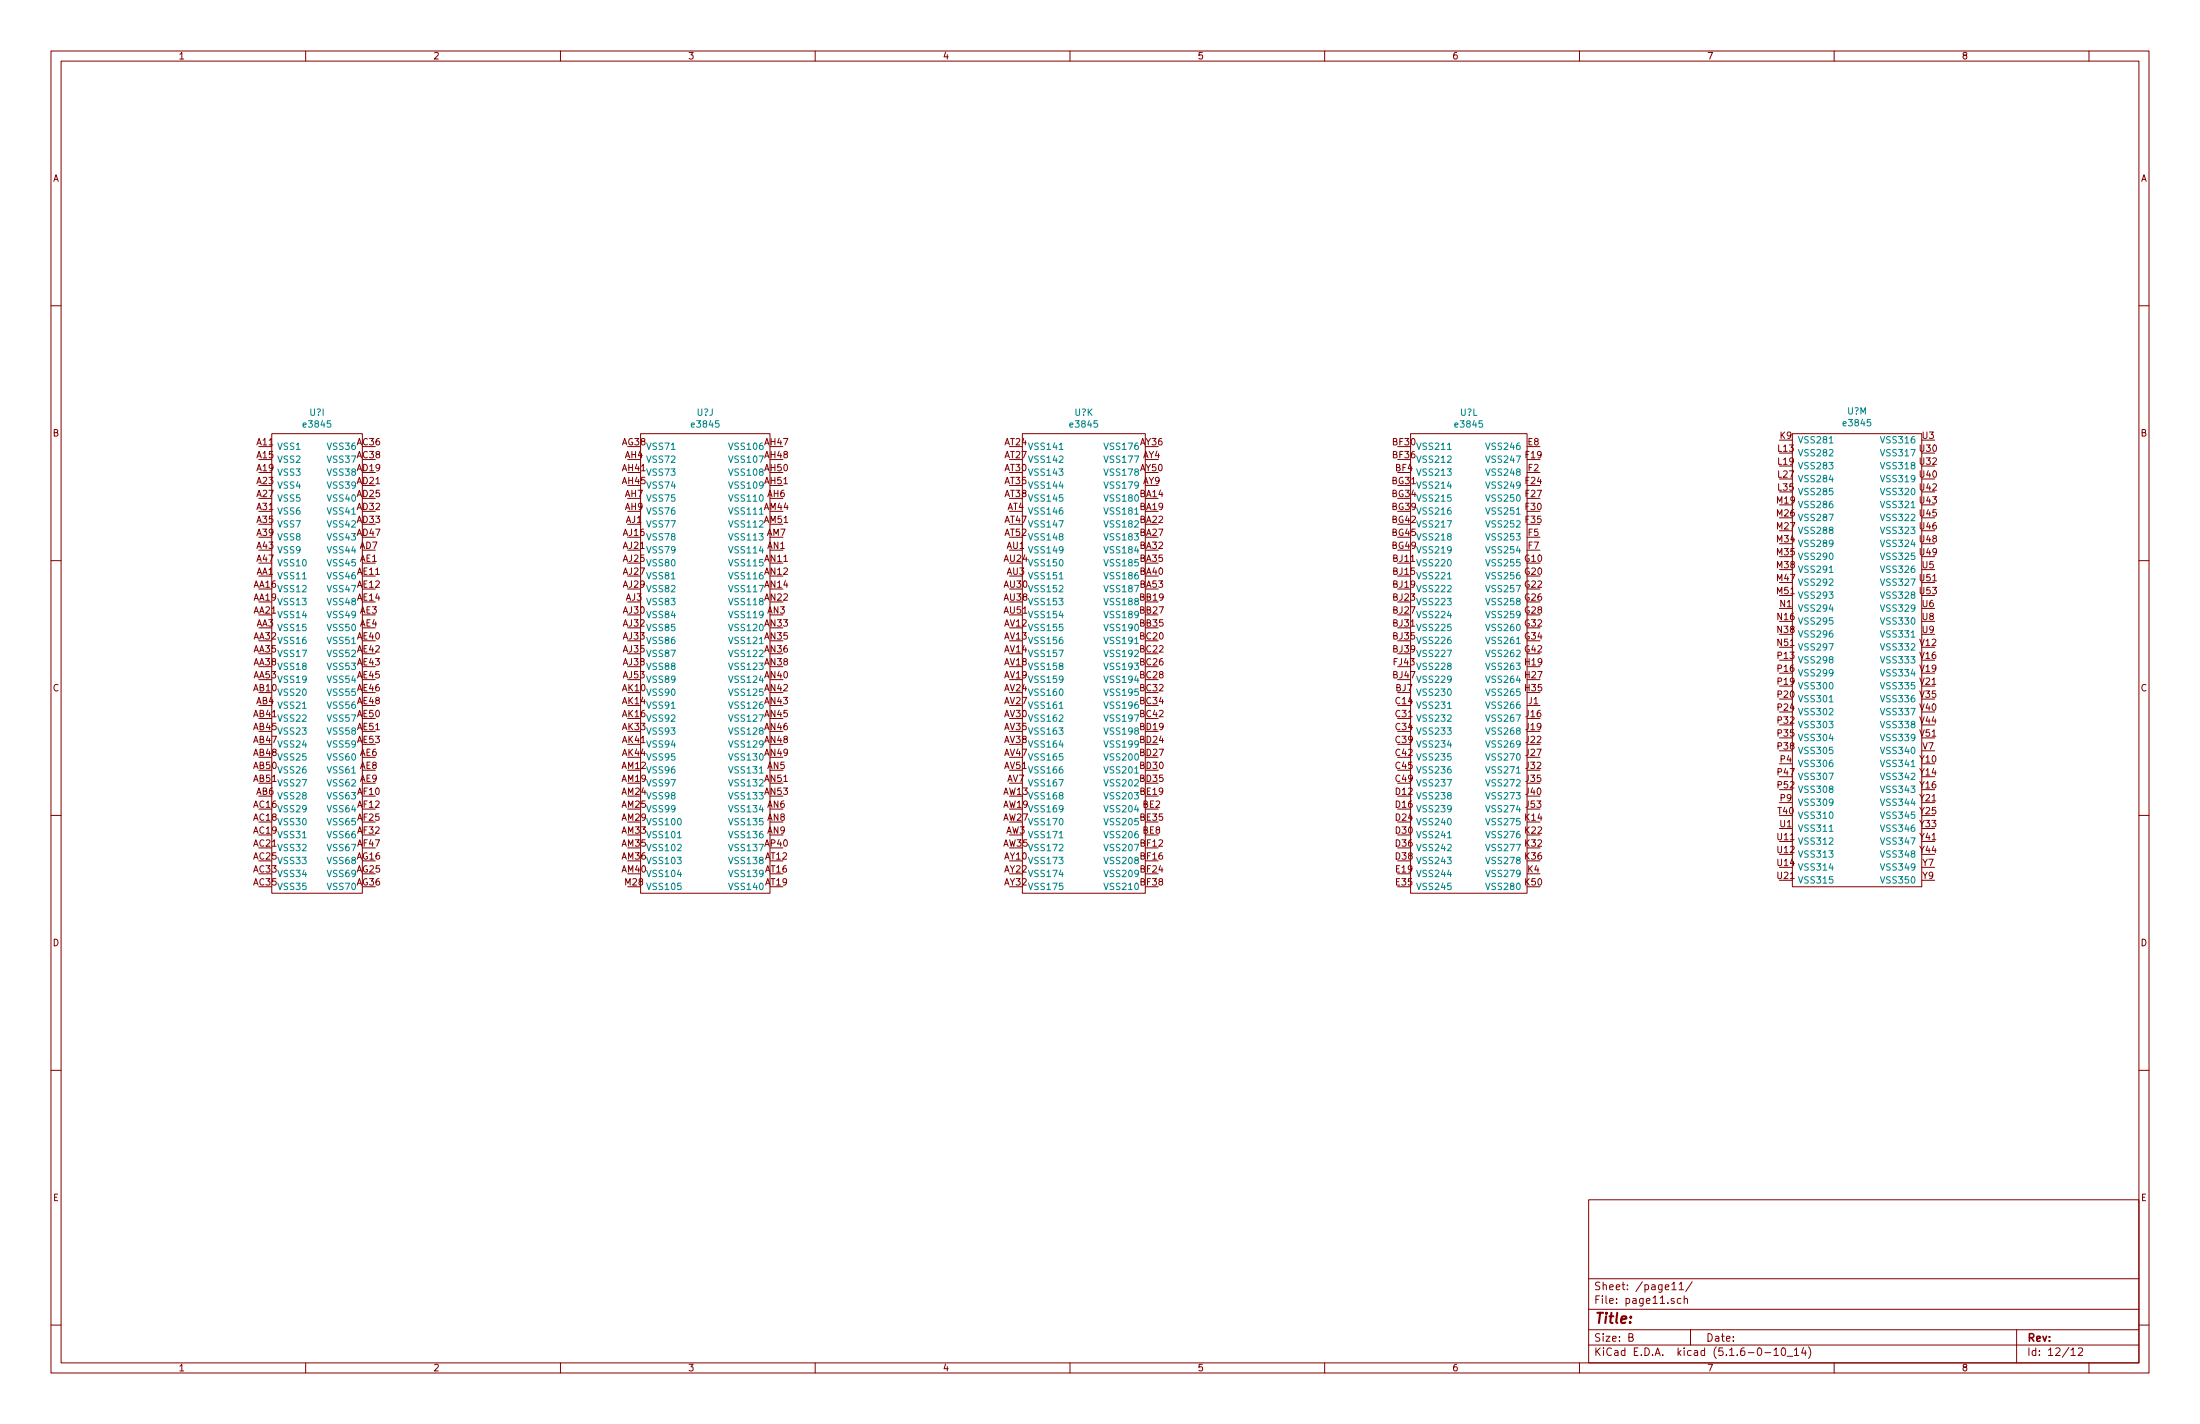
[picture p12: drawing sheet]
<svg xmlns="http://www.w3.org/2000/svg" width="432mm" height="279mm" viewBox="0 0 432 279" stroke-linecap="round" stroke-linejoin="round" font-family="sans-serif">
<g fill="none" stroke="#840000" stroke-width=".2">
<path d="M10 10h411.8v259.4h-411.8zM12 12h407.8v255.4h-407.8zM60 10v2M110 10v2M160 10v2M210 10v2M260 10v2M310 10v2M360 10v2M410 10v2M10 60h2M419.8 60h2"/>
<path d="M53.3 85.1h17.8v90.2h-17.8zM125.7 85.1h25.4v90.2h-25.4zM200.7 85.1h24.1v90.2h-24.1zM276.9 85.1h22.8v90.2h-22.8zM351.8 85.1h25.4v88.9h-25.4zM10 110h2M419.8 110h2M299.7 138.4h2.6M10 160h2M419.8 160h2M10 210h2M419.8 210h2"/>
<path d="M311.8 235.4h108v32h-108zM10 260h2M311.8 256.9h108M311.8 250.9h108M328.1 252l.5-.4v1.5M328.1 253.1h.9M329.6 252l.4-.4v1.5M329.6 253.1h.8M329.9 254.8h-.4l-.3 .2 .1 .6 .2 .2 .4-.1M330.6 254.9v-.1a.37 .37 0 0 1 .6 .2v.8M330.6 254.3v1.5M332.1 251.5l-1.2 1.9"/>
<path d="M419.8 260h2M60 267.4v2M110 267.4v2M160 267.4v2M210 267.4v2M260 267.4v2M310 267.4v2M311.8 263.9h108M311.8 260.9h108M319.7 262.4l.7-.1 .1-.2-.1-.4h-.7v1.5h.6l.2-.2 .1-.3-.4-.3M331.8 260.9v3M346.4 265.4h1.1"/>
<path d="M348.2 264.9l.4-.4v1.5M348.2 266h.8M349.8 264.6l.2-.1a.85 .85 0 0 1 .1 1.5 .79 .79 0 0 1-.3-1.4zM350.7 266.1h1.2M352.2 264.9l.4-.4v1.5M352.2 266h.8M354 264.4l-.4 1.1h.9M354.3 265v1M355 264.3a1.71 1.71 0 0 1 0 2.2M360 267.4v2M395.8 260.9v6.5M406.5 264.9l.4-.4v1.5"/>
<path d="M406.5 266h.8M407.9 264.6l.6-.1 .2 .1 .1 .3-1 1.1h1M410 267.4v2"/>
</g>
<g fill="none" stroke="#008484" stroke-width=".2">
<path d="M143 86.9l.4 1.3 .5-1.3M143 89.5l.4 1.2 .5-1.2M143 92l.4 1.3 .5-1.3M143 94.5l.4 1.3 .5-1.3M143 97.1l.4 1.2 .5-1.2M143 99.6l.4 1.3 .5-1.3M207.9 88.2h.7M216.7 86.9l.4 1.3 .4-1.3M216.7 89.5l.4 1.2 .4-1.2M216.7 92l.4 1.3 .4-1.3M216.7 94.5l.4 1.3 .4-1.3M216.7 97.1l.4 1.2 .4-1.2"/>
<path d="M216.7 99.6l.4 1.3 .4-1.3M284.1 88.2h.7M291.6 86.9l.4 1.3 .5-1.3M291.6 89.5l.4 1.2 .5-1.2M291.6 92l.4 1.3 .5-1.3M291.6 94.5l.4 1.3 .5-1.3M291.6 97.1l.4 1.2 .5-1.2M291.6 99.6l.4 1.3 .5-1.3M359 86.9h.8M369.1 85.6l.4 1.3 .4-1.3M369.1 88.2l.4 1.3 .4-1.3M369.1 90.7l.4 1.3 .4-1.3"/>
<path d="M369.1 93.3l.4 1.2 .4-1.2M369.1 95.8l.4 1.3 .4-1.3M369.1 98.3l.4 1.3 .4-1.3M143 102.2l.4 1.2 .5-1.2M143 104.7l.4 1.3 .5-1.3M143 107.2l.4 1.3 .5-1.3M143 109.8l.4 1.2 .5-1.2M143 112.3l.4 1.3 .5-1.3M143 114.9l.4 1.2 .5-1.2M143 117.4l.4 1.3 .5-1.3M143 119.9l.4 1.3 .5-1.3M207.9 113.6h.7"/>
<path d="M216.7 102.2l.4 1.2 .4-1.2M216.7 104.7l.4 1.3 .4-1.3M216.7 107.2l.4 1.3 .4-1.3M216.7 109.8l.4 1.2 .4-1.2M216.7 112.3l.4 1.3 .4-1.3M216.7 114.9l.4 1.2 .4-1.2M216.7 117.4l.4 1.3 .4-1.3M216.7 119.9l.4 1.3 .4-1.3M284.1 113.6h.7M291.6 102.2l.4 1.2 .5-1.2M291.6 104.7l.4 1.3 .5-1.3M291.6 107.2l.4 1.3 .5-1.3"/>
<path d="M291.6 109.8l.4 1.2 .5-1.2M291.6 112.3l.4 1.3 .5-1.3M291.6 114.9l.4 1.2 .5-1.2M291.6 117.4l.4 1.3 .5-1.3M291.6 119.9l.4 1.3 .5-1.3M359 112.3h.8M369.1 100.9l.4 1.3 .4-1.3M369.1 103.4l.4 1.3 .4-1.3M369.1 106l.4 1.2 .4-1.2M369.1 108.5l.4 1.3 .4-1.3M369.1 111l.4 1.3 .4-1.3M369.1 113.6l.4 1.3 .4-1.3"/>
<path d="M369.1 116.1l.4 1.3 .4-1.3M369.1 118.7l.4 1.2 .4-1.2M143 122.5l.4 1.2 .5-1.2M143 125l.4 1.3 .5-1.3M143 127.6l.4 1.2 .5-1.2M143 130.1l.4 1.3 .5-1.3M143 132.6l.4 1.3 .5-1.3M143 135.2l.4 1.2 .5-1.2M143 137.7l.4 1.3 .5-1.3M207.9 139h.7M216.7 122.5l.4 1.2 .4-1.2M216.7 125l.4 1.3 .4-1.3"/>
<path d="M216.7 127.6l.4 1.2 .4-1.2M216.7 130.1l.4 1.3 .4-1.3M216.7 132.6l.4 1.3 .4-1.3M216.7 135.2l.4 1.2 .4-1.2M216.7 137.7l.4 1.3 .4-1.3M284.1 139h.7M291.6 122.5l.4 1.2 .5-1.2M291.6 125l.4 1.3 .5-1.3M291.6 127.6l.4 1.2 .5-1.2M291.6 130.1l.4 1.3 .5-1.3M291.6 132.6l.4 1.3 .5-1.3M291.6 135.2l.4 1.2 .5-1.2"/>
<path d="M291.6 137.7l.4 1.3 .5-1.3M359 137.7h.8M369.1 121.2l.4 1.3 .4-1.3M369.1 123.7l.4 1.3 .4-1.3M369.1 126.3l.4 1.3 .4-1.3M369.1 128.8l.4 1.3 .4-1.3M369.1 131.4l.4 1.2 .4-1.2M369.1 133.9l.4 1.3 .4-1.3M369.1 136.4l.4 1.3 .4-1.3M369.1 139l.4 1.3 .4-1.3M143 140.3l.4 1.2 .5-1.2M143 142.8l.4 1.3 .5-1.3"/>
<path d="M143 145.3l.4 1.3 .5-1.3M143 147.9l.4 1.2 .5-1.2M143 150.4l.4 1.3 .5-1.3M143 153l.4 1.2 .5-1.2M143 155.5l.4 1.3 .5-1.3M143 158l.4 1.3 .5-1.3M216.7 140.3l.4 1.2 .4-1.2M216.7 142.8l.4 1.3 .4-1.3M216.7 145.3l.4 1.3 .4-1.3M216.7 147.9l.4 1.2 .4-1.2M216.7 150.4l.4 1.3 .4-1.3M216.7 153l.4 1.2 .4-1.2"/>
<path d="M216.7 155.5l.4 1.3 .4-1.3M216.7 158l.4 1.3 .4-1.3M291.6 140.3l.4 1.2 .5-1.2M291.6 142.8l.4 1.3 .5-1.3M291.6 145.3l.4 1.3 .5-1.3M291.6 147.9l.4 1.2 .5-1.2M291.6 150.4l.4 1.3 .5-1.3M291.6 153l.4 1.2 .5-1.2M291.6 155.5l.4 1.3 .5-1.3M291.6 158l.4 1.3 .5-1.3M369.1 141.5l.4 1.3 .4-1.3M369.1 144.1l.4 1.2 .4-1.2"/>
<path d="M369.1 146.6l.4 1.3 .4-1.3M369.1 149.1l.4 1.3 .4-1.3M369.1 151.7l.4 1.3 .4-1.3M369.1 154.2l.4 1.3 .4-1.3M369.1 156.8l.4 1.2 .4-1.2M369.1 159.3l.4 1.3 .4-1.3M133 164.4h.7M143 160.6l.4 1.2 .5-1.2M143 163.1l.4 1.3 .5-1.3M143 165.7l.4 1.2 .5-1.2M143 168.2l.4 1.3 .5-1.3M143 170.7l.4 1.3 .5-1.3"/>
<path d="M143 173.3l.4 1.2 .5-1.2M207.9 164.4h.7M216.7 160.6l.4 1.2 .4-1.2M216.7 163.1l.4 1.3 .4-1.3M216.7 165.7l.4 1.2 .4-1.2M216.7 168.2l.4 1.3 .4-1.3M216.7 170.7l.4 1.3 .4-1.3M216.7 173.3l.4 1.2 .4-1.2M284.1 164.4h.7M291.6 160.6l.4 1.2 .5-1.2M291.6 163.1l.4 1.3 .5-1.3M291.6 165.7l.4 1.2 .5-1.2"/>
<path d="M291.6 168.2l.4 1.3 .5-1.3M291.6 170.7l.4 1.3 .5-1.3M291.6 173.3l.4 1.2 .5-1.2M359 163.1h.8M369.1 161.8l.4 1.3 .4-1.3M369.1 164.4l.4 1.3 .4-1.3M369.1 166.9l.4 1.3 .4-1.3M369.1 169.5l.4 1.2 .4-1.2M369.1 172l.4 1.3 .4-1.3"/>
</g>
<text font-size="2.8" fill="#840000" x="312.8" y="259.7">Title:</text>
<g font-size="2.1" fill="#840000">
<text x="312.8" y="255.8">File: page11.sch</text>
<text x="312.8" y="253.1">Sheet: /page11/</text>
<text x="312.8" y="263.2">Size: B</text>
<text x="334.8" y="263.2">Date:</text>
<text x="397.8" y="263.2">Rev:</text>
<text x="312.8" y="266">KiCad E.D.A. kicad (5.1.6-0-10_14)</text>
<text x="397.8" y="266">Id: 12/12</text>
</g>
<g font-size="1.8" fill="#840000">
<text x="35" y="11.6">1</text>
<text x="85" y="11.6">2</text>
<text x="135" y="11.6">3</text>
<text x="185" y="11.6">4</text>
<text x="235" y="11.6">5</text>
<text x="285" y="11.6">6</text>
<text x="335" y="11.6">7</text>
<text x="385" y="11.6">8</text>
<text x="10.4" y="35.6">A</text>
<text x="420.2" y="35.6">A</text>
<text x="10.4" y="85.6">B</text>
<text x="50.4" y="87.4">A11</text>
<text x="50.4" y="89.9">A15</text>
<text x="70.1" y="87.4">AC36</text>
<text x="70.1" y="89.9">AC38</text>
<text x="122.1" y="87.4">AG38</text>
<text x="122.7" y="89.9">AH4</text>
<text x="150.1" y="87.4">AH47</text>
<text x="150.1" y="89.9">AH48</text>
<text x="197.2" y="87.4">AT24</text>
<text x="197.2" y="89.9">AT27</text>
<text x="223.9" y="87.4">AY36</text>
<text x="224.4" y="89.9">AY4</text>
<text x="273.4" y="87.4">BF30</text>
<text x="273.4" y="89.9">BF36</text>
<text x="299.5" y="89.9">F19</text>
<text x="299.9" y="87.4">E8</text>
<text x="349" y="88.6">L13</text>
<text x="349.4" y="86.1">K9</text>
<text x="376.8" y="88.6">U30</text>
<text x="377.3" y="86.1">U3</text>
<text x="420.2" y="85.6">B</text>
<text x="50.4" y="92.5">A19</text>
<text x="50.4" y="95">A23</text>
<text x="70.1" y="92.5">AD19</text>
<text x="70.1" y="95">AD21</text>
<text x="122.2" y="92.5">AH41</text>
<text x="122.2" y="95">AH45</text>
<text x="150.1" y="92.5">AH50</text>
<text x="150.1" y="95">AH51</text>
<text x="197.2" y="92.5">AT30</text>
<text x="197.2" y="95">AT35</text>
<text x="223.9" y="92.5">AY50</text>
<text x="224.4" y="95">AY9</text>
<text x="273.3" y="95">BG31</text>
<text x="273.9" y="92.5">BF4</text>
<text x="299.5" y="95">F24</text>
<text x="300" y="92.5">F2</text>
<text x="349" y="91.2">L19</text>
<text x="349" y="93.7">L27</text>
<text x="376.8" y="91.2">U32</text>
<text x="376.8" y="93.7">U40</text>
<text x="50.4" y="97.5">A27</text>
<text x="50.4" y="100.1">A31</text>
<text x="70.1" y="97.5">AD25</text>
<text x="70.1" y="100.1">AD32</text>
<text x="122.7" y="97.5">AH7</text>
<text x="122.7" y="100.1">AH9</text>
<text x="150" y="100.1">AM44</text>
<text x="150.6" y="97.5">AH6</text>
<text x="197.2" y="97.5">AT38</text>
<text x="197.7" y="100.1">AT4</text>
<text x="223.8" y="97.5">BA14</text>
<text x="223.8" y="100.1">BA19</text>
<text x="273.3" y="97.5">BG34</text>
<text x="273.3" y="100.1">BG39</text>
<text x="299.5" y="97.5">F27</text>
<text x="299.5" y="100.1">F30</text>
<text x="348.8" y="98.8">M19</text>
<text x="348.8" y="101.3">M26</text>
<text x="349" y="96.3">L35</text>
<text x="376.8" y="96.3">U42</text>
<text x="376.8" y="98.8">U43</text>
<text x="376.8" y="101.3">U45</text>
<text x="50.4" y="102.6">A35</text>
<text x="50.4" y="105.2">A39</text>
<text x="50.4" y="107.7">A43</text>
<text x="70.1" y="102.6">AD33</text>
<text x="70.1" y="105.2">AD47</text>
<text x="70.6" y="107.7">AD7</text>
<text x="122.4" y="105.2">AJ16</text>
<text x="122.4" y="107.7">AJ21</text>
<text x="122.8" y="102.6">AJ1</text>
<text x="150" y="102.6">AM51</text>
<text x="150.5" y="105.2">AM7</text>
<text x="150.6" y="107.7">AN1</text>
<text x="197.2" y="102.6">AT47</text>
<text x="197.2" y="105.2">AT52</text>
<text x="197.6" y="107.7">AU1</text>
<text x="223.8" y="102.6">BA22</text>
<text x="223.8" y="105.2">BA27</text>
<text x="223.8" y="107.7">BA32</text>
<text x="273.3" y="102.6">BG42</text>
<text x="273.3" y="105.2">BG45</text>
<text x="273.3" y="107.7">BG49</text>
<text x="299.5" y="102.6">F35</text>
<text x="300" y="105.2">F5</text>
<text x="300" y="107.7">F7</text>
<text x="348.8" y="103.9">M27</text>
<text x="348.8" y="106.4">M34</text>
<text x="376.8" y="103.9">U46</text>
<text x="376.8" y="106.4">U48</text>
<text x="50.3" y="112.8">AA1</text>
<text x="50.4" y="110.2">A47</text>
<text x="70.2" y="112.8">AE11</text>
<text x="70.7" y="110.2">AE1</text>
<text x="122.4" y="110.2">AJ25</text>
<text x="122.4" y="112.8">AJ27</text>
<text x="150.1" y="110.2">AN11</text>
<text x="150.1" y="112.8">AN12</text>
<text x="197.1" y="110.2">AU24</text>
<text x="197.6" y="112.8">AU3</text>
<text x="223.8" y="110.2">BA35</text>
<text x="223.8" y="112.8">BA40</text>
<text x="273.5" y="110.2">BJ11</text>
<text x="273.5" y="112.8">BJ15</text>
<text x="299.3" y="110.2">G10</text>
<text x="299.3" y="112.8">G20</text>
<text x="348.8" y="109">M35</text>
<text x="348.8" y="111.5">M38</text>
<text x="376.8" y="109">U49</text>
<text x="377.3" y="111.5">U5</text>
<text x="49.8" y="115.3">AA16</text>
<text x="49.8" y="117.9">AA19</text>
<text x="70.2" y="115.3">AE12</text>
<text x="70.2" y="117.9">AE14</text>
<text x="122.4" y="115.3">AJ29</text>
<text x="122.8" y="117.9">AJ3</text>
<text x="150.1" y="115.3">AN14</text>
<text x="150.1" y="117.9">AN22</text>
<text x="197.1" y="115.3">AU30</text>
<text x="197.1" y="117.9">AU38</text>
<text x="223.8" y="115.3">BA53</text>
<text x="223.8" y="117.9">BB19</text>
<text x="273.5" y="115.3">BJ19</text>
<text x="273.5" y="117.9">BJ23</text>
<text x="299.3" y="115.3">G22</text>
<text x="299.3" y="117.9">G26</text>
<text x="348.8" y="114">M47</text>
<text x="348.8" y="116.6">M51</text>
<text x="349.4" y="119.1">N1</text>
<text x="376.8" y="114">U51</text>
<text x="376.8" y="116.6">U53</text>
<text x="377.3" y="119.1">U6</text>
<text x="49.8" y="120.4">AA21</text>
<text x="49.8" y="125.5">AA32</text>
<text x="50.3" y="122.9">AA3</text>
<text x="70.2" y="125.5">AE40</text>
<text x="70.7" y="120.4">AE3</text>
<text x="70.7" y="122.9">AE4</text>
<text x="122.4" y="120.4">AJ30</text>
<text x="122.4" y="122.9">AJ32</text>
<text x="122.4" y="125.5">AJ33</text>
<text x="150.1" y="122.9">AN33</text>
<text x="150.1" y="125.5">AN35</text>
<text x="150.6" y="120.4">AN3</text>
<text x="197.1" y="120.4">AU51</text>
<text x="197.2" y="122.9">AV12</text>
<text x="197.2" y="125.5">AV13</text>
<text x="223.8" y="120.4">BB27</text>
<text x="223.8" y="122.9">BB35</text>
<text x="223.8" y="125.5">BC20</text>
<text x="273.5" y="120.4">BJ27</text>
<text x="273.5" y="122.9">BJ31</text>
<text x="273.5" y="125.5">BJ35</text>
<text x="299.3" y="120.4">G28</text>
<text x="299.3" y="122.9">G32</text>
<text x="299.3" y="125.5">G34</text>
<text x="348.9" y="121.7">N16</text>
<text x="348.9" y="124.2">N38</text>
<text x="377.3" y="121.7">U8</text>
<text x="377.3" y="124.2">U9</text>
<text x="49.8" y="128">AA35</text>
<text x="49.8" y="130.6">AA38</text>
<text x="70.2" y="128">AE42</text>
<text x="70.2" y="130.6">AE43</text>
<text x="122.4" y="128">AJ35</text>
<text x="122.4" y="130.6">AJ38</text>
<text x="150.1" y="128">AN36</text>
<text x="150.1" y="130.6">AN38</text>
<text x="197.2" y="128">AV14</text>
<text x="197.2" y="130.6">AV18</text>
<text x="223.8" y="128">BC22</text>
<text x="223.8" y="130.6">BC26</text>
<text x="273.5" y="128">BJ39</text>
<text x="273.6" y="130.6">FJ43</text>
<text x="299.3" y="128">G42</text>
<text x="299.4" y="130.6">H19</text>
<text x="348.9" y="126.7">N51</text>
<text x="348.9" y="129.3">P13</text>
<text x="348.9" y="131.8">P16</text>
<text x="376.9" y="126.7">V12</text>
<text x="376.9" y="129.3">V16</text>
<text x="376.9" y="131.8">V19</text>
<text x="10.4" y="135.6">C</text>
<text x="49.8" y="133.1">AA53</text>
<text x="49.8" y="135.6">AB10</text>
<text x="70.2" y="133.1">AE45</text>
<text x="70.2" y="135.6">AE46</text>
<text x="122.2" y="135.6">AK10</text>
<text x="122.4" y="133.1">AJ53</text>
<text x="150.1" y="133.1">AN40</text>
<text x="150.1" y="135.6">AN42</text>
<text x="197.2" y="133.1">AV19</text>
<text x="197.2" y="135.6">AV24</text>
<text x="223.8" y="133.1">BC28</text>
<text x="223.8" y="135.6">BC32</text>
<text x="273.5" y="133.1">BJ47</text>
<text x="274" y="135.6">BJ7</text>
<text x="299.4" y="133.1">H27</text>
<text x="299.4" y="135.6">H35</text>
<text x="348.9" y="134.4">P19</text>
<text x="348.9" y="136.9">P20</text>
<text x="376.9" y="134.4">V21</text>
<text x="376.9" y="136.9">V35</text>
<text x="420.2" y="135.6">C</text>
<text x="49.8" y="140.7">AB41</text>
<text x="49.8" y="143.3">AB45</text>
<text x="50.3" y="138.2">AB4</text>
<text x="70.2" y="138.2">AE48</text>
<text x="70.2" y="140.7">AE50</text>
<text x="70.2" y="143.3">AE51</text>
<text x="122.2" y="138.2">AK14</text>
<text x="122.2" y="140.7">AK16</text>
<text x="122.2" y="143.3">AK33</text>
<text x="150.1" y="138.2">AN43</text>
<text x="150.1" y="140.7">AN45</text>
<text x="150.1" y="143.3">AN46</text>
<text x="197.2" y="138.2">AV27</text>
<text x="197.2" y="140.7">AV30</text>
<text x="197.2" y="143.3">AV35</text>
<text x="223.8" y="138.2">BC34</text>
<text x="223.8" y="140.7">BC42</text>
<text x="223.8" y="143.3">BD19</text>
<text x="274" y="138.2">C14</text>
<text x="274" y="140.7">C31</text>
<text x="274" y="143.3">C34</text>
<text x="299.5" y="140.7">J16</text>
<text x="299.5" y="143.3">J19</text>
<text x="300" y="138.2">J1</text>
<text x="348.9" y="139.4">P24</text>
<text x="348.9" y="142">P32</text>
<text x="376.9" y="139.4">V40</text>
<text x="376.9" y="142">V44</text>
<text x="49.8" y="145.8">AB47</text>
<text x="49.8" y="148.3">AB48</text>
<text x="70.2" y="145.8">AE53</text>
<text x="70.7" y="148.3">AE6</text>
<text x="122.2" y="145.8">AK41</text>
<text x="122.2" y="148.3">AK44</text>
<text x="150.1" y="145.8">AN48</text>
<text x="150.1" y="148.3">AN49</text>
<text x="197.2" y="145.8">AV38</text>
<text x="197.2" y="148.3">AV47</text>
<text x="223.8" y="145.8">BD24</text>
<text x="223.8" y="148.3">BD27</text>
<text x="274" y="145.8">C39</text>
<text x="274" y="148.3">C42</text>
<text x="299.5" y="145.8">J22</text>
<text x="299.5" y="148.3">J27</text>
<text x="348.9" y="144.5">P35</text>
<text x="348.9" y="147.1">P38</text>
<text x="349.5" y="149.6">P4</text>
<text x="376.9" y="144.5">V51</text>
<text x="376.9" y="149.6">Y10</text>
<text x="377.4" y="147.1">V7</text>
<text x="49.8" y="150.9">AB50</text>
<text x="49.8" y="153.4">AB51</text>
<text x="50.3" y="156">AB6</text>
<text x="70.2" y="156">AF10</text>
<text x="70.7" y="150.9">AE8</text>
<text x="70.7" y="153.4">AE9</text>
<text x="122.1" y="150.9">AM12</text>
<text x="122.1" y="153.4">AM19</text>
<text x="122.1" y="156">AM24</text>
<text x="150.1" y="153.4">AN51</text>
<text x="150.1" y="156">AN53</text>
<text x="150.6" y="150.9">AN5</text>
<text x="197" y="156">AW13</text>
<text x="197.2" y="150.9">AV51</text>
<text x="197.7" y="153.4">AV7</text>
<text x="223.8" y="150.9">BD30</text>
<text x="223.8" y="153.4">BD35</text>
<text x="223.9" y="156">BE19</text>
<text x="274" y="150.9">C45</text>
<text x="274" y="153.4">C49</text>
<text x="274" y="156">D12</text>
<text x="299.5" y="150.9">J32</text>
<text x="299.5" y="153.4">J35</text>
<text x="299.5" y="156">J40</text>
<text x="348.9" y="152.1">P47</text>
<text x="348.9" y="154.7">P52</text>
<text x="376.9" y="152.1">Y14</text>
<text x="376.9" y="154.7">Y16</text>
<text x="49.8" y="158.5">AC16</text>
<text x="49.8" y="161">AC18</text>
<text x="70.2" y="158.5">AF12</text>
<text x="70.2" y="161">AF25</text>
<text x="122.1" y="158.5">AM25</text>
<text x="122.1" y="161">AM29</text>
<text x="150.6" y="158.5">AN6</text>
<text x="150.6" y="161">AN8</text>
<text x="197" y="158.5">AW19</text>
<text x="197" y="161">AW27</text>
<text x="223.9" y="161">BE35</text>
<text x="224.4" y="158.5">BE2</text>
<text x="274" y="158.5">D16</text>
<text x="274" y="161">D24</text>
<text x="299.4" y="161">K14</text>
<text x="299.5" y="158.5">J53</text>
<text x="349" y="159.8">T40</text>
<text x="349.5" y="157.2">P9</text>
<text x="376.9" y="157.2">Y21</text>
<text x="376.9" y="159.8">Y25</text>
<text x="49.8" y="163.6">AC19</text>
<text x="49.8" y="166.1">AC21</text>
<text x="70.2" y="163.6">AF32</text>
<text x="70.2" y="166.1">AF47</text>
<text x="122.1" y="163.6">AM33</text>
<text x="122.1" y="166.1">AM35</text>
<text x="150.2" y="166.1">AP40</text>
<text x="150.6" y="163.6">AN9</text>
<text x="197" y="166.1">AW35</text>
<text x="197.4" y="163.6">AW3</text>
<text x="223.9" y="166.1">BF12</text>
<text x="224.4" y="163.6">BE8</text>
<text x="274" y="163.6">D30</text>
<text x="274" y="166.1">D36</text>
<text x="299.4" y="163.6">K22</text>
<text x="299.4" y="166.1">K32</text>
<text x="348.9" y="164.8">U11</text>
<text x="348.9" y="167.4">U12</text>
<text x="349.4" y="162.3">U1</text>
<text x="376.9" y="162.3">Y33</text>
<text x="376.9" y="164.8">Y41</text>
<text x="376.9" y="167.4">Y44</text>
<text x="49.8" y="168.7">AC25</text>
<text x="49.8" y="171.2">AC33</text>
<text x="49.8" y="173.7">AC35</text>
<text x="70.1" y="168.7">AG16</text>
<text x="70.1" y="171.2">AG25</text>
<text x="70.1" y="173.7">AG36</text>
<text x="122.1" y="168.7">AM36</text>
<text x="122.1" y="171.2">AM40</text>
<text x="122.8" y="173.7">M28</text>
<text x="150.2" y="168.7">AT12</text>
<text x="150.2" y="171.2">AT16</text>
<text x="150.2" y="173.7">AT19</text>
<text x="197.2" y="168.7">AY10</text>
<text x="197.2" y="171.2">AY22</text>
<text x="197.2" y="173.7">AY32</text>
<text x="223.9" y="168.7">BF16</text>
<text x="223.9" y="171.2">BF24</text>
<text x="223.9" y="173.7">BF38</text>
<text x="274" y="168.7">D38</text>
<text x="274" y="171.2">E19</text>
<text x="274" y="173.7">E35</text>
<text x="299.4" y="168.7">K36</text>
<text x="299.4" y="173.7">K50</text>
<text x="299.9" y="171.2">K4</text>
<text x="348.9" y="169.9">U14</text>
<text x="348.9" y="172.5">U21</text>
<text x="377.4" y="169.9">Y7</text>
<text x="377.4" y="172.5">Y9</text>
<text x="10.4" y="185.6">D</text>
<text x="420.2" y="185.6">D</text>
<text x="10.4" y="235.6">E</text>
<text x="420.2" y="235.6">E</text>
<text x="35" y="269">1</text>
<text x="85" y="269">2</text>
<text x="135" y="269">3</text>
<text x="185" y="269">4</text>
<text x="235" y="269">5</text>
<text x="285" y="269">6</text>
<text x="335" y="269">7</text>
<text x="385" y="269">8</text>
</g>
<g font-size="1.8" fill="#008484">
<text x="59.8" y="83.9">e3845</text>
<text x="60.8" y="81.6">U?I</text>
<text x="136" y="83.9">e3845</text>
<text x="136.8" y="81.6">U?J</text>
<text x="210.3" y="83.9">e3845</text>
<text x="210.9" y="81.6">U?K</text>
<text x="285.8" y="83.9">e3845</text>
<text x="286.6" y="81.6">U?L</text>
<text x="362" y="83.6">e3845</text>
<text x="362.6" y="81.3">U?M</text>
<text x="54.4" y="88.3">VSS1</text>
<text x="64.6" y="88.3">VSS36</text>
<text x="126.7" y="88.3">VSS71</text>
<text x="143.6" y="88.3">VSS106</text>
<text x="201.7" y="88.3">VSS141</text>
<text x="217.3" y="88.3">VSS176</text>
<text x="277.9" y="88.3">VSS211</text>
<text x="292.2" y="88.3">VSS246</text>
<text x="352.8" y="87">VSS281</text>
<text x="352.8" y="89.5">VSS282</text>
<text x="369.7" y="87">VSS316</text>
<text x="369.7" y="89.5">VSS317</text>
<text x="54.4" y="90.8">VSS2</text>
<text x="54.4" y="93.3">VSS3</text>
<text x="54.4" y="95.9">VSS4</text>
<text x="64.6" y="90.8">VSS37</text>
<text x="64.6" y="93.3">VSS38</text>
<text x="64.6" y="95.9">VSS39</text>
<text x="126.7" y="90.8">VSS72</text>
<text x="126.7" y="93.3">VSS73</text>
<text x="126.7" y="95.9">VSS74</text>
<text x="143.6" y="90.8">VSS107</text>
<text x="143.6" y="93.3">VSS108</text>
<text x="143.6" y="95.9">VSS109</text>
<text x="201.7" y="90.8">VSS142</text>
<text x="201.7" y="93.3">VSS143</text>
<text x="201.7" y="95.9">VSS144</text>
<text x="217.3" y="90.8">VSS177</text>
<text x="217.3" y="93.3">VSS178</text>
<text x="217.3" y="95.9">VSS179</text>
<text x="277.9" y="90.8">VSS212</text>
<text x="277.9" y="93.3">VSS213</text>
<text x="277.9" y="95.9">VSS214</text>
<text x="292.2" y="90.8">VSS247</text>
<text x="292.2" y="93.3">VSS248</text>
<text x="292.2" y="95.9">VSS249</text>
<text x="352.8" y="92.1">VSS283</text>
<text x="352.8" y="94.6">VSS284</text>
<text x="369.7" y="92.1">VSS318</text>
<text x="369.7" y="94.6">VSS319</text>
<text x="54.4" y="98.4">VSS5</text>
<text x="54.4" y="101">VSS6</text>
<text x="64.6" y="98.4">VSS40</text>
<text x="64.6" y="101">VSS41</text>
<text x="126.7" y="98.4">VSS75</text>
<text x="126.7" y="101">VSS76</text>
<text x="143.6" y="98.4">VSS110</text>
<text x="143.6" y="101">VSS111</text>
<text x="201.7" y="98.4">VSS145</text>
<text x="201.7" y="101">VSS146</text>
<text x="217.3" y="98.4">VSS180</text>
<text x="217.3" y="101">VSS181</text>
<text x="277.9" y="98.4">VSS215</text>
<text x="277.9" y="101">VSS216</text>
<text x="292.2" y="98.4">VSS250</text>
<text x="292.2" y="101">VSS251</text>
<text x="352.8" y="97.2">VSS285</text>
<text x="352.8" y="99.7">VSS286</text>
<text x="369.7" y="97.2">VSS320</text>
<text x="369.7" y="99.7">VSS321</text>
<text x="54.4" y="103.5">VSS7</text>
<text x="54.4" y="106">VSS8</text>
<text x="64.6" y="103.5">VSS42</text>
<text x="64.6" y="106">VSS43</text>
<text x="126.7" y="103.5">VSS77</text>
<text x="126.7" y="106">VSS78</text>
<text x="143.6" y="103.5">VSS112</text>
<text x="143.6" y="106">VSS113</text>
<text x="201.7" y="103.5">VSS147</text>
<text x="201.7" y="106">VSS148</text>
<text x="217.3" y="103.5">VSS182</text>
<text x="217.3" y="106">VSS183</text>
<text x="277.9" y="103.5">VSS217</text>
<text x="277.9" y="106">VSS218</text>
<text x="292.2" y="103.5">VSS252</text>
<text x="292.2" y="106">VSS253</text>
<text x="352.8" y="102.2">VSS287</text>
<text x="352.8" y="104.8">VSS288</text>
<text x="352.8" y="107.3">VSS289</text>
<text x="369.7" y="102.2">VSS322</text>
<text x="369.7" y="104.8">VSS323</text>
<text x="369.7" y="107.3">VSS324</text>
<text x="54.4" y="108.6">VSS9</text>
<text x="54.4" y="111.1">VSS10</text>
<text x="54.4" y="113.7">VSS11</text>
<text x="64.6" y="108.6">VSS44</text>
<text x="64.6" y="111.1">VSS45</text>
<text x="64.6" y="113.7">VSS46</text>
<text x="126.7" y="108.6">VSS79</text>
<text x="126.7" y="111.1">VSS80</text>
<text x="126.7" y="113.7">VSS81</text>
<text x="143.6" y="108.6">VSS114</text>
<text x="143.6" y="111.1">VSS115</text>
<text x="143.6" y="113.7">VSS116</text>
<text x="201.7" y="108.6">VSS149</text>
<text x="201.7" y="111.1">VSS150</text>
<text x="201.7" y="113.7">VSS151</text>
<text x="217.3" y="108.6">VSS184</text>
<text x="217.3" y="111.1">VSS185</text>
<text x="217.3" y="113.7">VSS186</text>
<text x="277.9" y="108.6">VSS219</text>
<text x="277.9" y="111.1">VSS220</text>
<text x="277.9" y="113.7">VSS221</text>
<text x="292.2" y="108.6">VSS254</text>
<text x="292.2" y="111.1">VSS255</text>
<text x="292.2" y="113.7">VSS256</text>
<text x="352.8" y="109.9">VSS290</text>
<text x="352.8" y="112.4">VSS291</text>
<text x="369.7" y="109.9">VSS325</text>
<text x="369.7" y="112.4">VSS326</text>
<text x="54.4" y="116.2">VSS12</text>
<text x="54.4" y="118.7">VSS13</text>
<text x="64.6" y="116.2">VSS47</text>
<text x="64.6" y="118.7">VSS48</text>
<text x="126.7" y="116.2">VSS82</text>
<text x="126.7" y="118.7">VSS83</text>
<text x="143.6" y="116.2">VSS117</text>
<text x="143.6" y="118.7">VSS118</text>
<text x="201.7" y="116.2">VSS152</text>
<text x="201.7" y="118.7">VSS153</text>
<text x="217.3" y="116.2">VSS187</text>
<text x="217.3" y="118.7">VSS188</text>
<text x="277.9" y="116.2">VSS222</text>
<text x="277.9" y="118.7">VSS223</text>
<text x="292.2" y="116.2">VSS257</text>
<text x="292.2" y="118.7">VSS258</text>
<text x="352.8" y="114.9">VSS292</text>
<text x="352.8" y="117.5">VSS293</text>
<text x="369.7" y="114.9">VSS327</text>
<text x="369.7" y="117.5">VSS328</text>
<text x="54.4" y="121.3">VSS14</text>
<text x="54.4" y="123.8">VSS15</text>
<text x="64.6" y="121.3">VSS49</text>
<text x="64.6" y="123.8">VSS50</text>
<text x="126.7" y="121.3">VSS84</text>
<text x="126.7" y="123.8">VSS85</text>
<text x="143.6" y="121.3">VSS119</text>
<text x="143.6" y="123.8">VSS120</text>
<text x="201.7" y="121.3">VSS154</text>
<text x="201.7" y="123.8">VSS155</text>
<text x="217.3" y="121.3">VSS189</text>
<text x="217.3" y="123.8">VSS190</text>
<text x="277.9" y="121.3">VSS224</text>
<text x="277.9" y="123.8">VSS225</text>
<text x="292.2" y="121.3">VSS259</text>
<text x="292.2" y="123.8">VSS260</text>
<text x="352.8" y="120">VSS294</text>
<text x="352.8" y="122.6">VSS295</text>
<text x="352.8" y="125.1">VSS296</text>
<text x="369.7" y="120">VSS329</text>
<text x="369.7" y="122.6">VSS330</text>
<text x="369.7" y="125.1">VSS331</text>
<text x="54.4" y="126.4">VSS16</text>
<text x="54.4" y="128.9">VSS17</text>
<text x="54.4" y="131.4">VSS18</text>
<text x="64.6" y="126.4">VSS51</text>
<text x="64.6" y="128.9">VSS52</text>
<text x="64.6" y="131.4">VSS53</text>
<text x="126.7" y="126.4">VSS86</text>
<text x="126.7" y="128.9">VSS87</text>
<text x="126.7" y="131.4">VSS88</text>
<text x="143.6" y="126.4">VSS121</text>
<text x="143.6" y="128.9">VSS122</text>
<text x="143.6" y="131.4">VSS123</text>
<text x="201.7" y="126.4">VSS156</text>
<text x="201.7" y="128.9">VSS157</text>
<text x="201.7" y="131.4">VSS158</text>
<text x="217.3" y="126.4">VSS191</text>
<text x="217.3" y="128.9">VSS192</text>
<text x="217.3" y="131.4">VSS193</text>
<text x="277.9" y="126.4">VSS226</text>
<text x="277.9" y="128.9">VSS227</text>
<text x="277.9" y="131.4">VSS228</text>
<text x="292.2" y="126.4">VSS261</text>
<text x="292.2" y="128.9">VSS262</text>
<text x="292.2" y="131.4">VSS263</text>
<text x="352.8" y="127.6">VSS297</text>
<text x="352.8" y="130.2">VSS298</text>
<text x="369.7" y="127.6">VSS332</text>
<text x="369.7" y="130.2">VSS333</text>
<text x="54.4" y="134">VSS19</text>
<text x="54.4" y="136.5">VSS20</text>
<text x="64.6" y="134">VSS54</text>
<text x="64.6" y="136.5">VSS55</text>
<text x="126.7" y="134">VSS89</text>
<text x="126.7" y="136.5">VSS90</text>
<text x="143.6" y="134">VSS124</text>
<text x="143.6" y="136.5">VSS125</text>
<text x="201.7" y="134">VSS159</text>
<text x="201.7" y="136.5">VSS160</text>
<text x="217.3" y="134">VSS194</text>
<text x="217.3" y="136.5">VSS195</text>
<text x="277.9" y="134">VSS229</text>
<text x="277.9" y="136.5">VSS230</text>
<text x="292.2" y="134">VSS264</text>
<text x="292.2" y="136.5">VSS265</text>
<text x="352.8" y="132.7">VSS299</text>
<text x="352.8" y="135.3">VSS300</text>
<text x="352.8" y="137.8">VSS301</text>
<text x="369.7" y="132.7">VSS334</text>
<text x="369.7" y="135.3">VSS335</text>
<text x="369.7" y="137.8">VSS336</text>
<text x="54.4" y="139.1">VSS21</text>
<text x="54.4" y="141.6">VSS22</text>
<text x="64.6" y="139.1">VSS56</text>
<text x="64.6" y="141.6">VSS57</text>
<text x="126.7" y="139.1">VSS91</text>
<text x="126.7" y="141.6">VSS92</text>
<text x="143.6" y="139.1">VSS126</text>
<text x="143.6" y="141.6">VSS127</text>
<text x="201.7" y="139.1">VSS161</text>
<text x="201.7" y="141.6">VSS162</text>
<text x="217.3" y="139.1">VSS196</text>
<text x="217.3" y="141.6">VSS197</text>
<text x="277.9" y="139.1">VSS231</text>
<text x="277.9" y="141.6">VSS232</text>
<text x="292.2" y="139.1">VSS266</text>
<text x="292.2" y="141.6">VSS267</text>
<text x="352.8" y="140.3">VSS302</text>
<text x="352.8" y="142.9">VSS303</text>
<text x="369.7" y="140.3">VSS337</text>
<text x="369.7" y="142.9">VSS338</text>
<text x="54.4" y="144.1">VSS23</text>
<text x="54.4" y="146.7">VSS24</text>
<text x="54.4" y="149.2">VSS25</text>
<text x="64.6" y="144.1">VSS58</text>
<text x="64.6" y="146.7">VSS59</text>
<text x="64.6" y="149.2">VSS60</text>
<text x="126.7" y="144.1">VSS93</text>
<text x="126.7" y="146.7">VSS94</text>
<text x="126.7" y="149.2">VSS95</text>
<text x="143.6" y="144.1">VSS128</text>
<text x="143.6" y="146.7">VSS129</text>
<text x="143.6" y="149.2">VSS130</text>
<text x="201.7" y="144.1">VSS163</text>
<text x="201.7" y="146.7">VSS164</text>
<text x="201.7" y="149.2">VSS165</text>
<text x="217.3" y="144.1">VSS198</text>
<text x="217.3" y="146.7">VSS199</text>
<text x="217.3" y="149.2">VSS200</text>
<text x="277.9" y="144.1">VSS233</text>
<text x="277.9" y="146.7">VSS234</text>
<text x="277.9" y="149.2">VSS235</text>
<text x="292.2" y="144.1">VSS268</text>
<text x="292.2" y="146.7">VSS269</text>
<text x="292.2" y="149.2">VSS270</text>
<text x="352.8" y="145.4">VSS304</text>
<text x="352.8" y="148">VSS305</text>
<text x="369.7" y="145.4">VSS339</text>
<text x="369.7" y="148">VSS340</text>
<text x="54.4" y="151.8">VSS26</text>
<text x="54.4" y="154.3">VSS27</text>
<text x="64.6" y="151.8">VSS61</text>
<text x="64.6" y="154.3">VSS62</text>
<text x="126.7" y="151.8">VSS96</text>
<text x="126.7" y="154.3">VSS97</text>
<text x="143.6" y="151.8">VSS131</text>
<text x="143.6" y="154.3">VSS132</text>
<text x="201.7" y="151.8">VSS166</text>
<text x="201.7" y="154.3">VSS167</text>
<text x="217.3" y="151.8">VSS201</text>
<text x="217.3" y="154.3">VSS202</text>
<text x="277.9" y="151.8">VSS236</text>
<text x="277.9" y="154.3">VSS237</text>
<text x="292.2" y="151.8">VSS271</text>
<text x="292.2" y="154.3">VSS272</text>
<text x="352.8" y="150.5">VSS306</text>
<text x="352.8" y="153">VSS307</text>
<text x="352.8" y="155.6">VSS308</text>
<text x="369.7" y="150.5">VSS341</text>
<text x="369.7" y="153">VSS342</text>
<text x="369.7" y="155.6">VSS343</text>
<text x="54.4" y="156.8">VSS28</text>
<text x="54.4" y="159.4">VSS29</text>
<text x="54.4" y="161.9">VSS30</text>
<text x="64.6" y="156.8">VSS63</text>
<text x="64.6" y="159.4">VSS64</text>
<text x="64.6" y="161.9">VSS65</text>
<text x="126.7" y="156.8">VSS98</text>
<text x="126.7" y="159.4">VSS99</text>
<text x="126.7" y="161.9">VSS100</text>
<text x="143.6" y="156.8">VSS133</text>
<text x="143.6" y="159.4">VSS134</text>
<text x="143.6" y="161.9">VSS135</text>
<text x="201.7" y="156.8">VSS168</text>
<text x="201.7" y="159.4">VSS169</text>
<text x="201.7" y="161.9">VSS170</text>
<text x="217.3" y="156.8">VSS203</text>
<text x="217.3" y="159.4">VSS204</text>
<text x="217.3" y="161.9">VSS205</text>
<text x="277.9" y="156.8">VSS238</text>
<text x="277.9" y="159.4">VSS239</text>
<text x="277.9" y="161.9">VSS240</text>
<text x="292.2" y="156.8">VSS273</text>
<text x="292.2" y="159.4">VSS274</text>
<text x="292.2" y="161.9">VSS275</text>
<text x="352.8" y="158.1">VSS309</text>
<text x="352.8" y="160.7">VSS310</text>
<text x="369.7" y="158.1">VSS344</text>
<text x="369.7" y="160.7">VSS345</text>
<text x="54.4" y="164.5">VSS31</text>
<text x="54.4" y="167">VSS32</text>
<text x="64.6" y="164.5">VSS66</text>
<text x="64.6" y="167">VSS67</text>
<text x="126.7" y="164.5">VSS101</text>
<text x="126.7" y="167">VSS102</text>
<text x="143.6" y="164.5">VSS136</text>
<text x="143.6" y="167">VSS137</text>
<text x="201.7" y="164.5">VSS171</text>
<text x="201.7" y="167">VSS172</text>
<text x="217.3" y="164.5">VSS206</text>
<text x="217.3" y="167">VSS207</text>
<text x="277.9" y="164.5">VSS241</text>
<text x="277.9" y="167">VSS242</text>
<text x="292.2" y="164.5">VSS276</text>
<text x="292.2" y="167">VSS277</text>
<text x="352.8" y="163.2">VSS311</text>
<text x="352.8" y="165.7">VSS312</text>
<text x="369.7" y="163.2">VSS346</text>
<text x="369.7" y="165.7">VSS347</text>
<text x="54.4" y="169.5">VSS33</text>
<text x="54.4" y="172.1">VSS34</text>
<text x="64.6" y="169.5">VSS68</text>
<text x="64.6" y="172.1">VSS69</text>
<text x="126.7" y="169.5">VSS103</text>
<text x="126.7" y="172.1">VSS104</text>
<text x="143.6" y="169.5">VSS138</text>
<text x="143.6" y="172.1">VSS139</text>
<text x="201.7" y="169.5">VSS173</text>
<text x="201.7" y="172.1">VSS174</text>
<text x="217.3" y="169.5">VSS208</text>
<text x="217.3" y="172.1">VSS209</text>
<text x="277.9" y="169.5">VSS243</text>
<text x="277.9" y="172.1">VSS244</text>
<text x="292.2" y="169.5">VSS278</text>
<text x="292.2" y="172.1">VSS279</text>
<text x="352.8" y="168.3">VSS313</text>
<text x="352.8" y="170.8">VSS314</text>
<text x="352.8" y="173.4">VSS315</text>
<text x="369.7" y="168.3">VSS348</text>
<text x="369.7" y="170.8">VSS349</text>
<text x="369.7" y="173.4">VSS350</text>
<text x="54.4" y="174.6">VSS35</text>
<text x="64.6" y="174.6">VSS70</text>
<text x="126.7" y="174.6">VSS105</text>
<text x="143.6" y="174.6">VSS140</text>
<text x="201.7" y="174.6">VSS175</text>
<text x="217.3" y="174.6">VSS210</text>
<text x="277.9" y="174.6">VSS245</text>
<text x="292.2" y="174.6">VSS280</text>
</g>
</svg>
